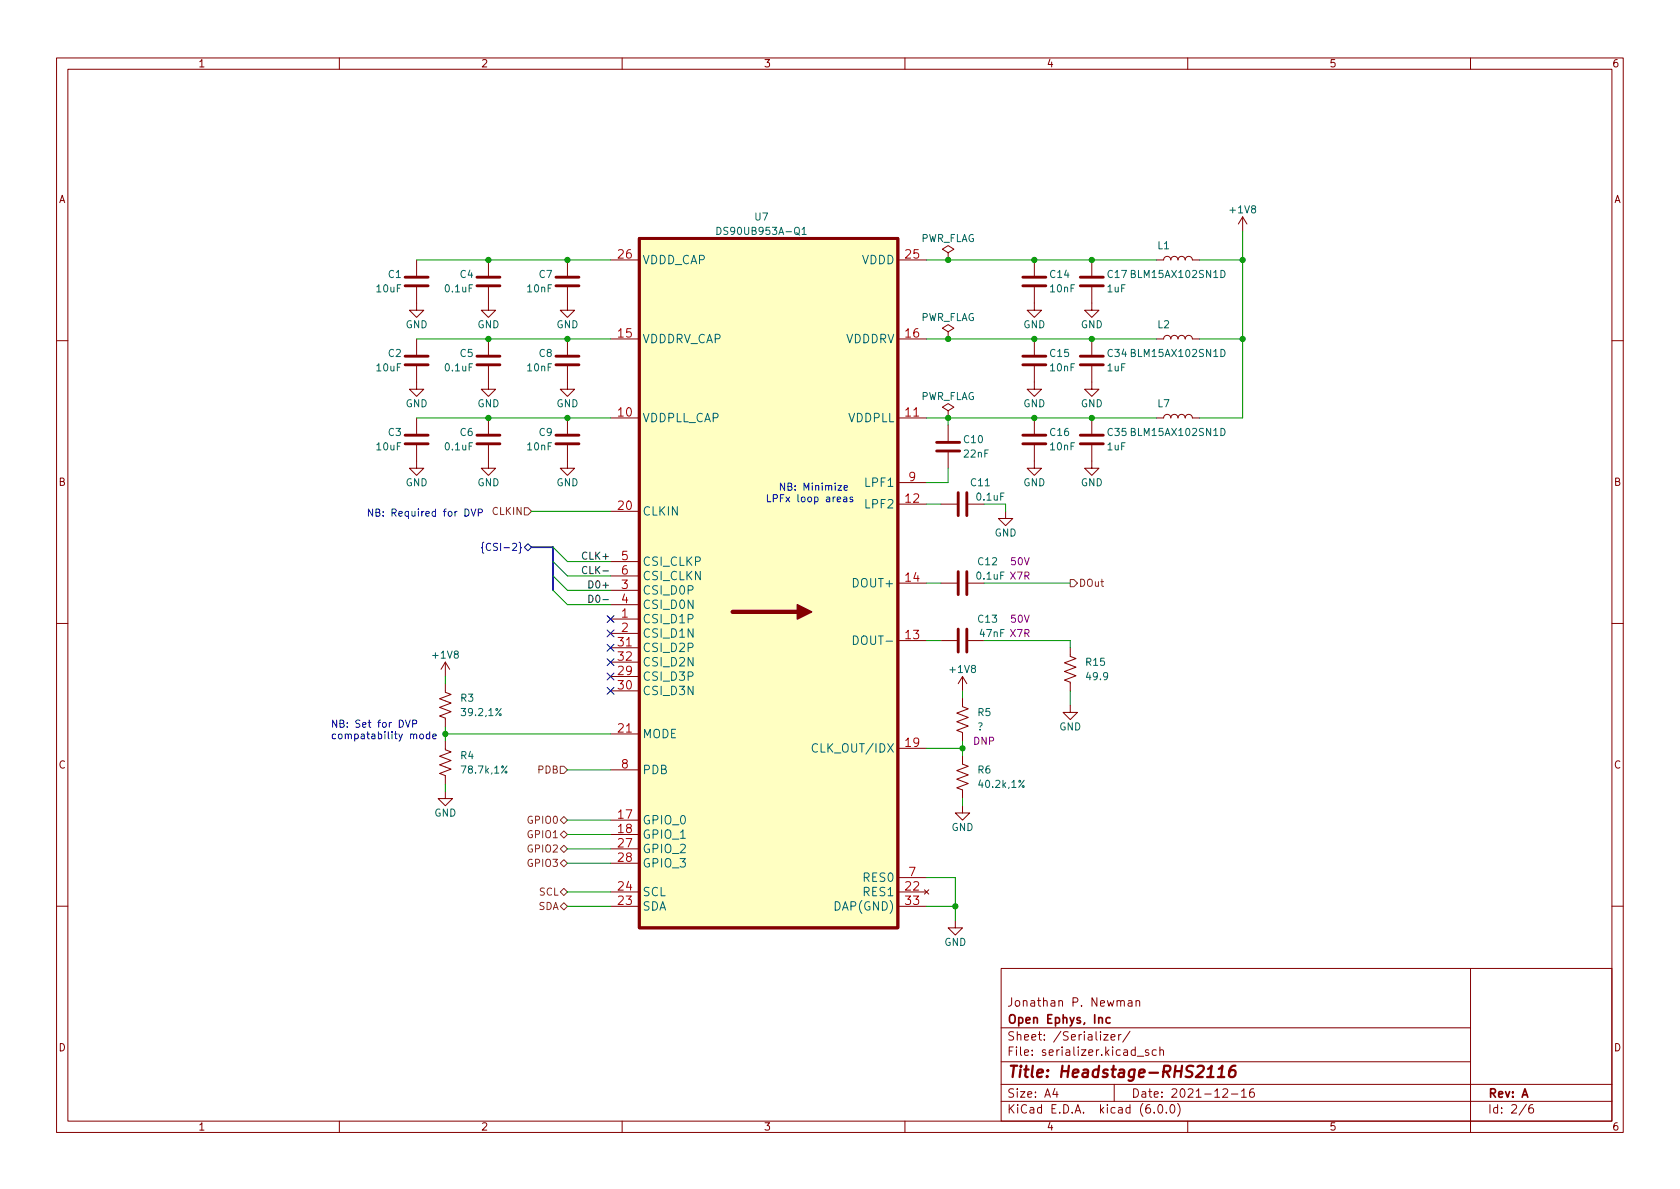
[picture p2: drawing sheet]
<svg xmlns="http://www.w3.org/2000/svg" width="297mm" height="210mm" viewBox="0 0 297 210" stroke-linecap="round" stroke-linejoin="round" font-family="sans-serif">
<g fill="none" stroke="#840000" stroke-width=".18">
<path d="M10 10.2h277v190.1h-277zM12 12.2h273v186.1h-273zM60 10.2v2M110 10.2v2M160 10.2v2M210 10.2v2M260 10.2v2M219.7 38.3l-.8 1.3M219.7 38.3v2.6M219.7 38.3l.8 1.3M73.7 50.8v4.1h-1.3l1.3 1.2 1.2-1.2h-1.2M73.7 46v2.8"/>
<path d="M73.7 59.9v2.8M86.4 50.8v4.1h-1.3l1.3 1.2 1.2-1.2h-1.2M86.4 46v2.8M86.4 59.9v2.8M100.3 50.8v4.1h-1.2l1.2 1.2 1.3-1.2h-1.3M100.3 46v2.8M100.3 59.9v2.8M107.9 59.9h5.1M107.9 46h5.1M158.7 59.9h5.1M158.7 46h5.1M167.6 44.7l1.1-.6-1.1-.7-1 .7 1 .6v1.3"/>
<path d="M167.6 46h.1M167.6 58.7l1.1-.7-1.1-.6-1 .6 1 .7v1.2M167.6 59.9h.1M182.9 50.8v4.1h1.2l-1.2 1.2-1.3-1.2h1.3M182.9 46v2.8M182.9 59.9v2.8M193 50.8v4.1h1.3l-1.3 1.2-1.2-1.2h1.2M193 46v2.8M193 59.9v2.8M204.5 59.9h1.2a.64 .64 0 0 1 .7-.6 .64 .64 0 0 1 .6 .6 .64 .64 0 0 1 .6-.6 .64 .64 0 0 1 .7 .6 .64 .64 0 0 1 .6-.6 .64 .64 0 0 1 .6 .6 .64 .64 0 0 1 .7-.6 .64 .64 0 0 1 .6 .6h1.3M204.5 46h1.2a.64 .64 0 0 1 .7-.7 .64 .64 0 0 1 .6 .7 .64 .64 0 0 1 .6-.7 .64 .64 0 0 1 .7 .7 .64 .64 0 0 1 .6-.7 .64 .64 0 0 1 .6 .7 .64 .64 0 0 1 .7-.7 .64 .64 0 0 1 .6 .7h1.3M10 60.2h2"/>
<path d="M73.7 78.7v4.1h-1.3l1.3 1.3 1.2-1.3h-1.2M73.7 64.8v4h-1.3l1.3 1.3 1.2-1.3h-1.2M73.7 73.9v2.8M86.4 78.7v4.1h-1.3l1.3 1.3 1.2-1.3h-1.2M86.4 64.8v4h-1.3l1.3 1.3 1.2-1.3h-1.2M86.4 73.9v2.8M100.3 78.7v4.1h-1.2l1.2 1.3 1.3-1.3h-1.3M100.3 64.8v4h-1.2l1.2 1.3 1.3-1.3h-1.3M100.3 73.9v2.8M107.9 73.9h5.1M158.7 73.9h5.1M167.6 72.6l1.1-.6-1.1-.6-1 .6 1 .6v1.3"/>
<path d="M167.6 73.9h.1M167.6 75.2v2.8M182.9 78.7v4.1h1.2l-1.2 1.3-1.3-1.3h1.3M182.9 64.8v4h1.2l-1.2 1.3-1.3-1.3h1.3M182.9 73.9v2.8M193 64.8v4h1.3l-1.3 1.3-1.2-1.3h1.2M193 78.7v4.1h1.3l-1.3 1.3-1.2-1.3h1.2M193 73.9v2.8M204.5 73.9h1.2a.64 .64 0 0 1 .7-.6 .64 .64 0 0 1 .6 .6 .64 .64 0 0 1 .6-.6 .64 .64 0 0 1 .7 .6 .64 .64 0 0 1 .6-.6 .64 .64 0 0 1 .6 .6 .64 .64 0 0 1 .7-.6 .64 .64 0 0 1 .6 .6h1.3M285 60.2h2M107.9 90.4h5.1M107.9 99.3h5.1"/>
<path d="M158.7 89.1h5.1M158.7 85.3h5.1M166.4 89.1h2.8M167.6 80v2.8M171.2 89.1h2.8M177.8 90.4v1.3h1.3l-1.3 1.3-1.3-1.3h1.3M10 110.2h2M78.7 117.1v2.5M78.7 117.1l-.7 1.3M78.7 117.1l.8 1.3M107.9 109.5h5.1M107.9 112h5.1"/>
<path d="M107.9 119.6h5.1M107.9 104.4h5.1M107.9 114.5h5.1M107.9 117.1h5.1M107.9 106.9h5.1M107.9 101.8h5.1M158.7 113.3h5.1M158.7 103.1h5.1M166.4 113.3h2.8M166.4 103.1h2.8M170.2 119.6v2.6M170.2 119.6l-.8 1.3"/>
<path d="M170.2 119.6l.7 1.3M171.2 113.3h2.8M171.2 103.1h2.8M189.2 114.5v1.6l1 .4-2 .7 2 .8-2 .7 2 .8-2 .8 1 .3v1.6M285 110.2h2M78.7 120.9v1.5l1.1 .4-2.1 .8 2.1 .7-2.1 .8 2.1 .8-2.1 .7 1 .4v1.5M78.7 139.9v1.3h1.3l-1.3 1.3-1.2-1.3h1.2M78.7 131.1v1.5l1.1 .4-2.1 .7 2.1 .8-2.1 .7 2.1 .8-2.1 .8 1 .4v1.5M107.9 129.8h5.1M107.9 122.2h5.1M107.9 136.1h5.1M158.7 132.3h5.1"/>
<path d="M170.2 133.6v1.5l1 .4-2 .8 2 .7-2 .8 2 .8-2 .7 1 .4v1.5M170.2 123.4v1.6l1 .3-2 .8 2 .8-2 .7 2 .8-2 .8 1 .3v1.6M189.2 124.7v1.3h1.3l-1.3 1.2-1.2-1.2h1.2M107.9 145h5.1M107.9 147.6h5.1M107.9 157.7h5.1M107.9 150.1h5.1M107.9 152.6h5.1M158.7 157.7h5.1M158.7 155.2h5.1M163.4 157.3l.8 .8M164.2 157.3l-.8 .8"/>
<path d="M170.2 142.5v1.3h1.2l-1.2 1.2-1.3-1.2h1.3M10 160.2h2M107.9 160.3h5.1M158.7 160.3h5.1M168.9 162.8v1.3h1.3l-1.3 1.2-1.3-1.2h1.3M177 171.3h108v27h-108zM198.1 177.1l.3-.2 .3 .1 .1 .9M199.5 177h.6v.9M200.1 177.3l-.5 .1a.29 .29 0 0 0-.2 .2 .29 .29 0 0 0 .2 .3h.5M200.9 177.1l.2-.2 .3 .1 .1 .9M200.9 176.9v1M260 171.3v29"/>
<path d="M285 160.2h2M60 198.3v2M110 198.3v2M160 198.3v2M177 194.8h108M177 191.8h108M177 187.8h83M177 181.8h83M186.5 192.5l-.4 1h1M186.9 193v1M195.1 182.9h.8l-.8 1h.8M196.4 183.4l.7-.1v-.3l-.5-.1-.2 .2 .1 .8h.6"/>
<path d="M197 191.8v3M197.8 182.9v1M198.2 182.9l-.3 .1-.1 .2M199.8 182.4l-1.3 1.9M201.1 186.8h1.1M203.1 185.7l-.4-.1-.2 .2 .1 .3 .5 .1v.4h-.6M204.1 196.7v.1M204.4 185.7l-.4-.1-.3 .3v.4l.2 .3h.5M204.9 195.4l.2-.1a.81 .81 0 0 1 .6 .7 .81 .81 0 0 1-.3 .8h-.2a.81 .81 0 0 1-.6-.6 .81 .81 0 0 1 .3-.8zM205.1 185.8l.2-.2 .3 .1 .1 .9M205.1 185.1v1.5M206.2 196.7v.1"/>
<path d="M207.1 195.4l.1-.1a.81 .81 0 0 1 .6 .7 .81 .81 0 0 1-.3 .8h-.1a.81 .81 0 0 1-.6-.6 .81 .81 0 0 1 .3-.8zM208.2 195.1a1.72 1.72 0 0 1 0 2.3M210 198.3v2M216.2 192.7l.6-.2 .2 .2 .1 .3-1 1h1M217.7 193.5h1.2M219.5 193l.4-.5v1.5M219.5 194h.9M221.6 192.5a.59 .59 0 0 0-.7 .7v.5l.2 .3h.4l.2-.1 .1-.5-.2-.2-.4-.1-.3 .3M269.9 195.3l-1.3 1.9M271 195.3a.6 .6 0 0 0-.7 .7v.5l.1 .3h.5l.2-.1 .1-.5-.2-.2-.4-.1-.3 .3"/>
</g>
<path d="M213.4 190.5h1.2M213.6 189l.6-.5-.2 2M215.3 190.5h1.2M215.5 189l.6-.5-.2 2M218.4 188.5a.91 .91 0 0 0-1 .8l-.1 .8 .1 .3a.66 .66 0 0 0 1-.3l.1-.5-.2-.3a.66 .66 0 0 0-1 .3" fill="none" stroke="#840000" stroke-width=".4"/>
<path d="M196.3 180l-.5-.1-.2 .3v.4l.1 .3h.6" fill="none" stroke="#840000" stroke-width=".3"/>
<g fill="none" stroke="#840000" stroke-width=".51">
<path d="M71.6 50.5h4.1M71.6 49h4.1M84.3 50.5h4.1M84.3 49h4.1M98.3 50.5h4.1M98.3 49h4.1M113 42.2h45.7v121.9h-45.7zM180.8 50.5h4.1M180.8 49h4.1M191 50.5h4.1M191 49h4.1M71.6 78.5h4.1"/>
<path d="M71.6 77h4.1M71.6 64.5h4.1M71.6 63h4.1M84.3 78.5h4.1M84.3 77h4.1M84.3 64.5h4.1M84.3 63h4.1M98.3 78.5h4.1M98.3 77h4.1M98.3 64.5h4.1M98.3 63h4.1M165.6 79.8h4.1"/>
<path d="M165.6 78.2h4.1M180.8 78.5h4.1M180.8 77h4.1M180.8 64.5h4.1M180.8 63h4.1M191 78.5h4.1M191 77h4.1M191 64.5h4.1M191 63h4.1M169.4 87.1v4.1M170.9 87.1v4.1M169.4 101.1v4.1"/>
<path d="M169.4 111.2v4.1M170.9 101.1v4.1M170.9 111.2v4.1"/>
</g>
<path d="M126.8 40.2a.64 .64 0 0 1 .7 .6 .64 .64 0 0 1-.7 .7zM141.8 40.6l.4-.4v1.3M141.8 41.5h.7M215.9 47.8a.64 .64 0 0 1 .7 .6 .64 .64 0 0 1-.7 .7zM215.9 61.8a.64 .64 0 0 1 .7 .6 .64 .64 0 0 1-.7 .7zM215.9 75.8a.64 .64 0 0 1 .7 .6 .64 .64 0 0 1-.7 .6zM150.9 112.5a.76 .76 0 0 1 .9 .7 .76 .76 0 0 1-.9 .8zM144.5 131.7a.6 .6 0 0 0-.7-.1 .6 .6 0 0 0-.2 .8 .56 .56 0 0 0 .3 .5 .56 .56 0 0 0 .6 0" fill="none" stroke="#006464" stroke-width=".18"/>
<path d="M113 42.2h45.7v121.9h-45.7z" fill="#ffffc2" stroke="#ffffc2" stroke-width=".18"/>
<path d="M129.5 108.2h11.5" fill="none" stroke="#840000" stroke-width=".76"/>
<path d="M141 106.9l2.5 1.3-2.5 1.3z" fill="#840000" stroke="#840000" stroke-width=".25"/>
<g fill="none" stroke="#000084" stroke-width=".18">
<path d="M85.5 95.9l-.2 .2v.6l-.2 .2 .2 .1v.6l.2 .2M86.8 96.2a.6 .6 0 0 0-.9 .4 .6 .6 0 0 0 .6 .7l.3-.1M92.7 96.8l.6-.7 .7 .7-.7 .6zM107.3 116.5l1.3 1.2M107.3 108.9l1.3 1.2M107.3 111.4l1.3 1.2M107.3 119l1.3 1.2M107.3 113.9l1.3 1.3M108.6 116.5l-1.3 1.2M108.6 108.9l-1.3 1.2M108.6 111.4l-1.3 1.2M108.6 119l-1.3 1.2"/>
<path d="M108.6 113.9l-1.3 1.3M107.3 121.6l1.3 1.2M108.6 121.6l-1.3 1.2"/>
</g>
<path d="M92.7 89.8h.6l.7 .6-.7 .7h-.6zM189.2 102.5h.7l.6 .6-.6 .7h-.7zM99.1 135.5h.6l.6 .6-.6 .7h-.6zM99.1 145l.6-.6 .6 .6-.6 .7zM99.1 147.6l.6-.7 .6 .7-.6 .6zM99.1 152.6l.6-.6 .6 .6-.6 .7zM99.1 157.7l.6-.6 .6 .6-.6 .7zM99.1 150.1l.6-.6 .6 .6-.6 .6zM99.1 160.3l.6-.7 .6 .7-.6 .6z" fill="none" stroke="#725600" stroke-width=".18"/>
<path d="M103.8 100.3a.6 .6 0 0 0-.9 .4 .6 .6 0 0 0 .6 .7l.3-.1M104.1 102.7a.64 .64 0 0 1 .8 .6 .64 .64 0 0 1-.8 .7zM104.1 105.2a.64 .64 0 0 1 .8 .7 .64 .64 0 0 1-.8 .6z" fill="none" stroke="#0f0f0f" stroke-width=".18"/>
<path d="M82.2 90a.64 .64 0 0 1 .7 .6 .64 .64 0 0 1-.7 .7zM83.3 90l.4 1.3 .4-1.3M84.6 90.7l.6-.1 .1-.2-.1-.3-.6-.1v1.3M135.7 87.5v1.2h.6M136.7 88.1h.6l.1-.2v-.3l-.7-.1v1.2M138.7 85.4v1.3l-.7-1.3v1.3M71.7 127.3l.4 1.3 .4-1.3M73 128l.6-.1 .1-.1-.1-.3-.6-.2v1.3M74.3 129.9l.3-.1 .3 .2v.4l-.3 .2h-.3l-.1-.2zM76 129.9l-.4-.1-.2 .2 .1 .6h.5M76 129.4v1.2M76.5 130.2l.6-.1v-.2l-.4-.1-.2 .2 .1 .6h.5" fill="none" stroke="#0000c2" stroke-width=".18"/>
<path d="M94 96.8h3.8v7.6" fill="none" stroke="#000084" stroke-width=".3"/>
<g fill="none" stroke="#009600" stroke-width=".18">
<path d="M73.7 59.9h34.2M73.7 46h34.2M163.8 59.9h40.7M163.8 46h40.7M212.1 59.9h7.6M212.1 46h7.6M219.7 40.9v33h-7.6M73.7 73.9h34.2M163.8 73.9h40.7M167.6 73.9v1.3M94 90.4h13.9M97.8 99.3l2.5 2.5h7.6"/>
<path d="M97.8 96.8l2.5 2.5h7.6M163.8 89.1h2.6M167.6 82.8v2.5h-3.8M174 89.1h3.8v1.3M78.7 119.6v1.3M97.8 101.8l2.5 2.6h7.6M97.8 104.4l2.5 2.5h7.6M163.8 113.3h2.6M163.8 103.1h2.6M174 113.3h15.2v1.2M174 103.1h15.2M78.7 129.8h29.2"/>
<path d="M78.7 128.5v2.6M78.7 138.7v1.2M100.3 136.1h7.6M163.8 132.3h6.4M170.2 122.2v1.2M170.2 131.1v2.5M189.2 122.2v2.5M100.3 157.7h7.6M100.3 150.1h7.6M100.3 147.6h7.6M100.3 152.6h7.6M100.3 145h7.6"/>
<path d="M163.8 155.2h5.1v7.6M170.2 141.2v1.3M100.3 160.3h7.6M163.8 160.3h5.1"/>
</g>
<g fill="#009600" stroke="#009600" stroke-width=".18">
<circle cx="86.4" cy="46" r=".46"/>
<circle cx="100.3" cy="59.9" r=".46"/>
<circle cx="100.3" cy="73.9" r=".46"/>
<circle cx="86.4" cy="73.9" r=".46"/>
<circle cx="100.3" cy="46" r=".46"/>
<circle cx="86.4" cy="59.9" r=".46"/>
<circle cx="168.9" cy="160.3" r=".46"/>
<circle cx="170.2" cy="132.3" r=".46"/>
<circle cx="182.9" cy="73.9" r=".46"/>
<circle cx="182.9" cy="46" r=".46"/>
<circle cx="167.6" cy="46" r=".46"/>
<circle cx="167.6" cy="59.9" r=".46"/>
<circle cx="167.6" cy="73.9" r=".46"/>
<circle cx="182.9" cy="59.9" r=".46"/>
<circle cx="193" cy="73.9" r=".46"/>
<circle cx="193" cy="59.9" r=".46"/>
<circle cx="193" cy="46" r=".46"/>
<circle cx="219.7" cy="59.9" r=".46"/>
<circle cx="219.7" cy="46" r=".46"/>
<circle cx="78.7" cy="129.8" r=".46"/>
</g>
<text font-size="2.8" fill="#840000" x="178" y="190.6">Title: Headstage-RHS2116</text>
<g font-size="2.1" fill="#a90000">
<text x="109.3" y="45.7">26</text>
<text x="160.1" y="45.7">25</text>
<text x="109.3" y="59.7">15</text>
<text x="160.1" y="59.7">16</text>
<text x="109.3" y="73.7">10</text>
<text x="160.1" y="73.7">11</text>
<text x="160.1" y="88.9">12</text>
<text x="160.7" y="85.1">9</text>
<text x="109.3" y="90.2">20</text>
<text x="109.9" y="99.1">5</text>
<text x="109.9" y="101.6">6</text>
<text x="109.9" y="104.1">3</text>
<text x="109.9" y="106.7">4</text>
<text x="160.1" y="102.9">14</text>
<text x="109.9" y="109.2">1</text>
<text x="109.9" y="111.8">2</text>
<text x="160.1" y="113">13</text>
<text x="109.3" y="119.4">29</text>
<text x="109.3" y="114.3">31</text>
<text x="109.3" y="116.8">32</text>
<text x="109.3" y="121.9">30</text>
<text x="109.3" y="129.5">21</text>
<text x="109.9" y="135.9">8</text>
<text x="160.1" y="132.1">19</text>
<text x="109.3" y="144.8">17</text>
<text x="109.3" y="147.3">18</text>
<text x="109.3" y="149.9">27</text>
<text x="109.3" y="152.4">28</text>
<text x="160.7" y="154.9">7</text>
<text x="109.3" y="160">23</text>
<text x="109.3" y="157.5">24</text>
<text x="160.1" y="157.5">22</text>
<text x="160.1" y="160">33</text>
</g>
<g font-size="2.1" fill="#006464">
<text x="113.5" y="46.7">VDDD_CAP</text>
<text x="152.3" y="46.7">VDDD</text>
<text x="113.5" y="60.7">VDDDRV_CAP</text>
<text x="149.4" y="60.7">VDDDRV</text>
<text x="113.5" y="74.7">VDDPLL_CAP</text>
<text x="149.9" y="74.7">VDDPLL</text>
<text x="153.1" y="89.9">LPF2</text>
<text x="153.1" y="86.1">LPF1</text>
<text x="113.5" y="91.2">CLKIN</text>
<text x="113.5" y="100.1">CSI_CLKP</text>
<text x="113.5" y="105.1">CSI_D0P</text>
<text x="113.5" y="107.7">CSI_D0N</text>
<text x="113.5" y="102.6">CSI_CLKN</text>
<text x="151.1" y="103.9">DOUT+</text>
<text x="113.5" y="110.2">CSI_D1P</text>
<text x="113.5" y="112.8">CSI_D1N</text>
<text x="113.5" y="115.3">CSI_D2P</text>
<text x="113.5" y="117.8">CSI_D2N</text>
<text x="151.6" y="114">DOUT-</text>
<text x="113.5" y="120.4">CSI_D3P</text>
<text x="113.5" y="122.9">CSI_D3N</text>
<text x="113.5" y="130.5">MODE</text>
<text x="113.5" y="136.9">PDB</text>
<text x="144.3" y="133.1">CLK_OUT/IDX</text>
<text x="113.5" y="145.8">GPIO_0</text>
<text x="113.5" y="148.3">GPIO_1</text>
<text x="113.5" y="150.9">GPIO_2</text>
<text x="113.5" y="153.4">GPIO_3</text>
<text x="152.8" y="155.9">RES0</text>
<text x="113.5" y="161">SDA</text>
<text x="113.5" y="158.5">SCL</text>
<text x="147.8" y="161">DAP(GND)</text>
<text x="152.8" y="158.5">RES1</text>
</g>
<g font-size="2.1" fill="#840000">
<text x="178" y="178">Jonathan P. Newman</text>
<text x="178" y="184">Sheet: /Serializer/</text>
<text x="178" y="181">Open Ephys, Inc</text>
<text x="178" y="186.7">File: serializer.kicad_sch</text>
<text x="178" y="196.9">KiCad E.D.A. kicad (6.0.0)</text>
<text x="178" y="194.1">Size: A4</text>
<text x="200" y="194.1">Date: 2021-12-16</text>
<text x="263" y="194.1">Rev: A</text>
<text x="263" y="196.9">Id: 2/6</text>
</g>
<g font-size="1.8" fill="#840000">
<text x="35" y="11.9">1</text>
<text x="85" y="11.9">2</text>
<text x="135" y="11.9">3</text>
<text x="185" y="11.9">4</text>
<text x="235" y="11.9">5</text>
<text x="285" y="11.9">6</text>
<text x="10.3" y="35.9">A</text>
<text x="285.3" y="35.9">A</text>
<text x="10.3" y="85.9">B</text>
<text x="285.3" y="85.9">B</text>
<text x="10.3" y="135.9">C</text>
<text x="285.3" y="135.9">C</text>
<text x="10.3" y="185.9">D</text>
<text x="285.3" y="185.9">D</text>
<text x="35" y="199.9">1</text>
<text x="85" y="199.9">2</text>
<text x="135" y="199.9">3</text>
<text x="185" y="199.9">4</text>
<text x="235" y="199.9">5</text>
<text x="285" y="199.9">6</text>
</g>
<g font-size="1.8" fill="#006464">
<text x="127.5" y="41.5">DS90UB953A-Q1</text>
<text x="133.5" y="39">U7</text>
<text x="217.6" y="37.7">+1V8</text>
<text x="162.7" y="42.8">PWR_FLAG</text>
<text x="204.7" y="44.1">L1</text>
<text x="66.6" y="51.7">10uF</text>
<text x="68.7" y="49.1">C1</text>
<text x="78.8" y="51.7">0.1uF</text>
<text x="81.4" y="49.1">C4</text>
<text x="93.3" y="51.7">10nF</text>
<text x="95.3" y="49.1">C7</text>
<text x="185.7" y="49.1">C14</text>
<text x="185.8" y="51.7">10nF</text>
<text x="195.8" y="51.7">1uF</text>
<text x="195.9" y="49.1">C17 BLM15AX102SN1D</text>
<text x="71.7" y="58">GND</text>
<text x="84.4" y="58">GND</text>
<text x="98.4" y="58">GND</text>
<text x="162.7" y="56.8">PWR_FLAG</text>
<text x="180.9" y="58">GND</text>
<text x="191.1" y="58">GND</text>
<text x="204.7" y="58">L2</text>
<text x="66.6" y="65.7">10uF</text>
<text x="68.7" y="63.1">C2</text>
<text x="78.8" y="65.7">0.1uF</text>
<text x="81.4" y="63.1">C5</text>
<text x="93.3" y="65.7">10nF</text>
<text x="95.3" y="63.1">C8</text>
<text x="185.7" y="63.1">C15</text>
<text x="185.8" y="65.7">10nF</text>
<text x="195.8" y="65.7">1uF</text>
<text x="195.9" y="63.1">C34 BLM15AX102SN1D</text>
<text x="162.7" y="70.7">PWR_FLAG</text>
<text x="68.7" y="77.1">C3</text>
<text x="71.7" y="72">GND</text>
<text x="81.4" y="77.1">C6</text>
<text x="84.4" y="72">GND</text>
<text x="95.3" y="77.1">C9</text>
<text x="98.4" y="72">GND</text>
<text x="180.9" y="72">GND</text>
<text x="185.7" y="77.1">C16</text>
<text x="191.1" y="72">GND</text>
<text x="195.9" y="77.1">C35 BLM15AX102SN1D</text>
<text x="204.7" y="72">L7</text>
<text x="66.6" y="79.6">10uF</text>
<text x="78.8" y="79.6">0.1uF</text>
<text x="93.3" y="79.6">10nF</text>
<text x="170.5" y="78.4">C10</text>
<text x="170.5" y="80.9">22nF</text>
<text x="185.8" y="79.6">10nF</text>
<text x="195.8" y="79.6">1uF</text>
<text x="71.7" y="86">GND</text>
<text x="84.4" y="86">GND</text>
<text x="98.4" y="86">GND</text>
<text x="171.7" y="86">C11</text>
<text x="172.8" y="88.5">0.1uF</text>
<text x="180.9" y="86">GND</text>
<text x="191.1" y="86">GND</text>
<text x="175.8" y="94.9">GND</text>
<text x="173" y="99.9">C12</text>
<text x="172.8" y="102.5">0.1uF</text>
<text x="173" y="110.1">C13</text>
<text x="173.3" y="112.6">47nF</text>
<text x="76.7" y="116.5">+1V8</text>
<text x="168.1" y="119">+1V8</text>
<text x="192.1" y="117.7">R15</text>
<text x="81.5" y="124.1">R3</text>
<text x="192.2" y="120.3">49.9</text>
<text x="81.9" y="126.6">39.2,1%</text>
<text x="172.8" y="129.2">?</text>
<text x="172.9" y="126.6">R5</text>
<text x="187.3" y="129.2">GND</text>
<text x="81.5" y="134.2">R4</text>
<text x="81.9" y="136.8">78.7k,1%</text>
<text x="172.9" y="136.8">R6</text>
<text x="173.3" y="139.3">40.2k,1%</text>
<text x="76.8" y="144.4">GND</text>
<text x="168.2" y="146.9">GND</text>
<text x="166.9" y="167.3">GND</text>
</g>
<g font-size="1.8" fill="#0000c2">
<text x="137.5" y="88.8">LPFx loop areas</text>
<text x="139.5" y="86.8">NB: Minimize</text>
<text x="64.8" y="91.3">NB: Required for DVP</text>
<text x="58.4" y="128.7">NB: Set for DVP</text>
<text x="58.4" y="130.7">compatability mode</text>
</g>
<g font-size="1.8" fill="#725600">
<text x="87.1" y="91.1">CLKIN</text>
<text x="190.7" y="103.8">DOut</text>
<text x="95.1" y="136.8">PDB</text>
<text x="93.5" y="145.7">GPIO0</text>
<text x="93.5" y="148.2">GPIO1</text>
<text x="93.5" y="153.3">GPIO3</text>
<text x="93.5" y="150.7">GPIO2</text>
<text x="95.1" y="160.9">SDA</text>
<text x="95.3" y="158.4">SCL</text>
</g>
<text font-size="1.8" fill="#000084" x="86.6" y="97.4">{CSI-2}</text>
<g font-size="1.8" fill="#0f0f0f">
<text x="103.3" y="99">CLK+</text>
<text x="103.7" y="101.5">CLK-</text>
<text x="104.7" y="104">D0+</text>
<text x="105.1" y="106.6">D0-</text>
</g>
<g font-size="1.8" fill="#840084">
<text x="178.8" y="99.9">50V</text>
<text x="178.6" y="102.5">X7R</text>
<text x="178.6" y="112.6">X7R</text>
<text x="178.8" y="110.1">50V</text>
<text x="172.1" y="131.7">DNP</text>
</g>
</svg>
